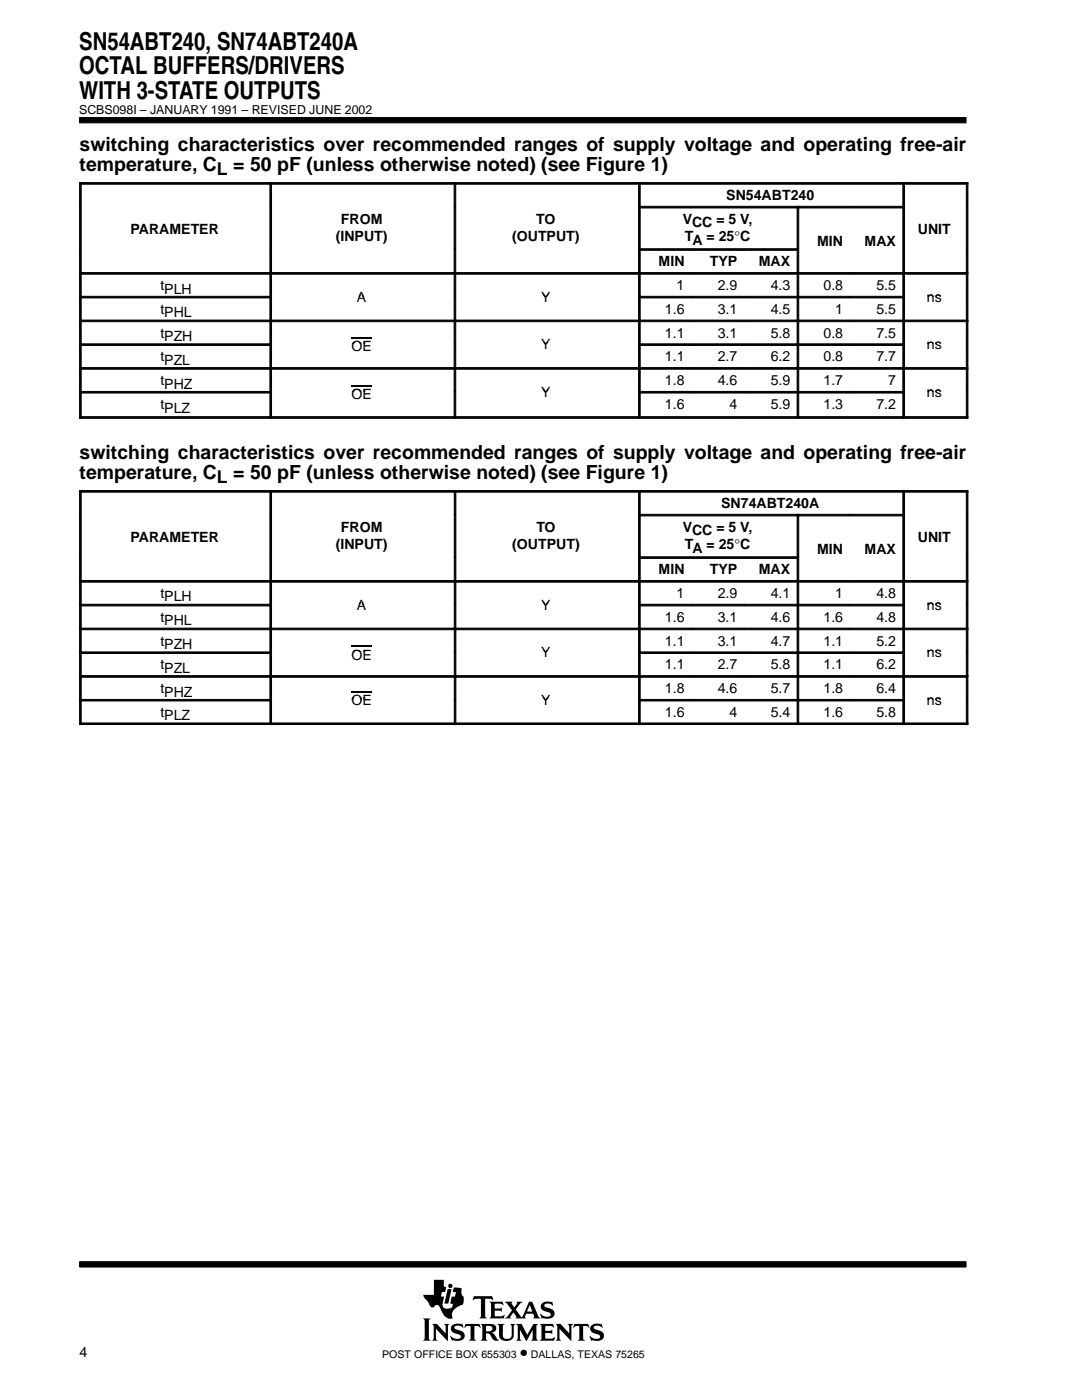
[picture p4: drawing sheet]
<svg xmlns="http://www.w3.org/2000/svg" width="216mm" height="279mm" viewBox="0 0 216 279" stroke-linecap="round" stroke-linejoin="round" font-family="sans-serif">
<g fill="#000" stroke="#000" stroke-width=".2">
<path d="M15.9 23.5h176.9v1h-176.9z" fill-rule="evenodd"/>
<path d="M15.9 251.8h176.9v1.1h-176.9z" fill-rule="evenodd"/>
</g>
<g fill="#000">
<path d="M89.3 257.3h.8l-.6 2.9h-.8z"/>
<path d="M84.4 263.1h1.5l-.3 .4v3.7l.3 .4h-1.5l.3-.6v-3.4z" fill-rule="evenodd"/>
<path d="M86.2 264.2h1l1.7 1.9v-1.5l-.3-.4h1.1l-.3 .4v3l-2.4-2.4v2l.3 .4h-1.1l.3-.6v-2.3z" fill-rule="evenodd"/>
<path d="M86.6 255.4h2v1.3l.4 .2-.2 1h-.6l-.2 .9h.6l-.2 1.1a1.11 1.11 0 0 0 .3 1.2l.6 .1 .9-.3 .2-.7-.5-.1 .2-1.3h.7l.2-.9h-.7l.3-1 1.5 .2v1l.1 .4 .3 .3v.9a.54 .54 0 0 1-.4 .7l-.4 .2a2.35 2.35 0 0 0-1.5 1.6v.4a.29 .29 0 0 1 .1 .3 .29 .29 0 0 1-.2 .3h-.1a2.21 2.21 0 0 1-2-1.9l-.1-.1a.68 .68 0 0 0-.5-.7 .68 .68 0 0 0-.8 .4 .88 .88 0 0 1-1.1-.9l-.8-.9-.2-.7h2.1z" fill-rule="evenodd"/>
<path d="M90.2 264.5a2.17 2.17 0 0 1 1.9-.2l.1-.1 .3 .8-.8-.4h-.7a.36 .36 0 0 0-.3 .4 .36 .36 0 0 0 .4 .3l.3 .1a1.19 1.19 0 0 1 1.3 1.5l-.1 .1a1.23 1.23 0 0 1-1.1 .6l-1.1-.1-.2 .1-.4-1h.1a1.37 1.37 0 0 0 2.1 .3 .6 .6 0 0 0-.8-.7 1.08 1.08 0 0 1-1-.5 1.08 1.08 0 0 1 0-1.1z" fill-rule="evenodd"/>
<path d="M92.9 264.2h2.8l.2 .8-.5-.4h-.6l-.1 .2v2.4l.3 .4h-1.4l.2-.3 .1-.3v-2.3l-.7-.1-.6 .4z" fill-rule="evenodd"/>
<path d="M94.6 258.7h3.6l.2 .8-.7-.3-.9 .1v3.4l.3 .4h-1.4l.3-.4v-3.4l-1-.1-.7 .3z" fill-rule="evenodd"/>
<path d="M95.9 264.2h2.1a.85 .85 0 0 1 1 .8 .85 .85 0 0 1-.9 .9l.4 .3 .7 1 .4 .2-.2 .1a1.11 1.11 0 0 1-1.4-.9l-.3-.4-.7-.1v1l.3 .5h-1.4l.3-.6v-2.3z" fill-rule="evenodd"/>
<path d="M97.7 259.8h2.6l.2 .7-.7-.3-1.1 .1v.8h1.1l.3-.2v.9l-.3-.2h-1.1v1l.1 .1h1.3l.5-.3h.1l-.2 .7h-2.8l.3-.5v-2.3z" fill-rule="evenodd"/>
<path d="M99.3 264.2h1.3l-.3 .4 .1 2.2 .2 .3 .8 .1a.73 .73 0 0 0 .7-.8v-1.8l-.3-.4h1l-.3 .4v1.9a1.56 1.56 0 0 1-1.3 1.2 1.56 1.56 0 0 1-1.5-.7l-.1-2.4z" fill-rule="evenodd"/>
<path d="M103 264.2h1.1l1.1 2.2 1.2-2.2h.9l-.3 .4v2.6l.4 .4h-1.4l.3-.4v-1.8l-1.3 2.2-1.3-2.2v1.7l.4 .5h-1.1l.3-.6v-2.3z" fill-rule="evenodd"/>
<path d="M100.7 259.8h1.6l-.2 .4 .5 .7 .6-.8-.1-.3h1.2l-.5 .3-.9 1.2 1 1.5a.22 .22 0 0 0 .3 .1 .22 .22 0 0 0 .1-.3l1.3-2.8h.6l1.2 2.9 .4 .4-1.4-.1a.24 .24 0 0 0 .2-.1 .24 .24 0 0 0 0-.3l-.2-.4h-1.4l-.3 .6 .3 .3h-2.2l.2-.3-.5-.9-.7 .9 .2 .3h-1.3l.5-.4 1-1.2z" fill-rule="evenodd"/>
<path d="M108.1 260.2l.1-.1a1.88 1.88 0 0 1 1.4-.3l.4 .1 .2-.2 .2 .8-1.1-.4a.44 .44 0 0 0-.7 .4 .44 .44 0 0 0 .6 .5 1.34 1.34 0 0 1 1.4 1.3 1.13 1.13 0 0 1-1.1 .9h-.8a.37 .37 0 0 0-.6 0l-.3-1h.1l.6 .5 .8 .1a.47 .47 0 0 0 .6-.5 .47 .47 0 0 0-.5-.4l-.2-.1a1.11 1.11 0 0 1-1.2-1.5z" fill-rule="evenodd"/>
<path d="M107.7 264.2h2.6l.2 .8-.6-.4-1.1 .1v.9h1l.4-.3v1l-.3-.3h-1.1v1.1h1.4l.5-.3-.2 .8h-2.8l.3-.6v-2.3z" fill-rule="evenodd"/>
<path d="M110.9 264.2h1l1.7 1.9v-1.5l-.3-.4h1l-.3 .4v3l-2.4-2.4v2l.3 .4h-1l.3-.4v-2.6z" fill-rule="evenodd"/>
<path d="M114.6 264.2h2.8l.2 .8-.5-.4h-.6l-.1 .2v2.4l.3 .4h-1.4l.3-.4v-2.4l-.1-.2h-.6l-.6 .4z" fill-rule="evenodd"/>
<path d="M118 264.5a2.12 2.12 0 0 1 1.9-.2l.1-.1 .3 .8-.8-.4h-.7a.35 .35 0 0 0-.3 .3 .35 .35 0 0 0 .2 .4l.5 .1a1.16 1.16 0 0 1 1.2 1.6 1.23 1.23 0 0 1-1.1 .6l-1.1-.1-.2 .1-.4-1 .9 .5 .7 .1a.47 .47 0 0 0 .6-.4 .47 .47 0 0 0-.6-.5 1.28 1.28 0 0 1-1.4-1.4z" fill-rule="evenodd"/>
<circle cx="89.9" cy="256.6" r=".43"/>
</g>
<g fill="#fff">
<path d="M105.7 260.4l.5 1.4h-1z"/>
<path d="M97 264.7l.6-.1a.56 .56 0 0 1 .7 .5 .56 .56 0 0 1-.7 .6h-.6z" fill-rule="evenodd"/>
</g>
<g fill="#000" stroke="#000" stroke-width=".2">
<path d="M15.9 36.4h.3v4.8h-.3z" fill-rule="evenodd"/>
<path d="M15.9 36.4h37.9v.4h-37.9z" fill-rule="evenodd"/>
<path d="M53.9 36.4h.3v4.8h-.3z" fill-rule="evenodd"/>
<path d="M53.9 36.4h36.7v.4h-36.7z" fill-rule="evenodd"/>
<path d="M90.6 36.4h.3v4.8h-.3z" fill-rule="evenodd"/>
<path d="M90.6 36.4h36.8v.4h-36.8z" fill-rule="evenodd"/>
<path d="M127.4 36.4h.3v4.8h-.3z" fill-rule="evenodd"/>
<path d="M127.4 36.4h52.7v.4h-52.7z" fill-rule="evenodd"/>
<path d="M180.2 36.4h.3v4.8h-.3z" fill-rule="evenodd"/>
<path d="M180.2 36.4h12.9v.4h-12.9z" fill-rule="evenodd"/>
<path d="M192.8 36.4h.3v4.8h-.3z" fill-rule="evenodd"/>
<path d="M15.9 41.2h.3v8.4h-.3z" fill-rule="evenodd"/>
<path d="M15.9 49.6h.3v4.8h-.3z" fill-rule="evenodd"/>
<path d="M15.9 54.4h.3v4.7h-.3z" fill-rule="evenodd"/>
<path d="M15.9 54.4h37.9v.3h-37.9z" fill-rule="evenodd"/>
<path d="M15.9 59.1h.3v4.8h-.3z" fill-rule="evenodd"/>
<path d="M15.9 59.1h37.9v.4h-37.9z" fill-rule="evenodd"/>
<path d="M53.9 41.2h.3v8.4h-.3z" fill-rule="evenodd"/>
<path d="M53.9 49.6h.3v4.8h-.3z" fill-rule="evenodd"/>
<path d="M53.9 54.4h.3v4.7h-.3z" fill-rule="evenodd"/>
<path d="M53.9 54.4h36.7v.3h-36.7z" fill-rule="evenodd"/>
<path d="M53.9 59.1h.3v4.8h-.3z" fill-rule="evenodd"/>
<path d="M90.6 41.2h.3v8.4h-.3z" fill-rule="evenodd"/>
<path d="M90.6 49.6h.3v4.8h-.3z" fill-rule="evenodd"/>
<path d="M90.6 54.4h.3v4.7h-.3z" fill-rule="evenodd"/>
<path d="M90.6 54.4h36.8v.3h-36.8z" fill-rule="evenodd"/>
<path d="M90.6 59.1h.3v4.8h-.3z" fill-rule="evenodd"/>
<path d="M127.4 41.2h.3v8.4h-.3z" fill-rule="evenodd"/>
<path d="M127.4 41.2h31.6v.3h-31.6z" fill-rule="evenodd"/>
<path d="M127.4 49.6h.3v4.8h-.3z" fill-rule="evenodd"/>
<path d="M127.4 49.6h10.5v.4h-10.5z" fill-rule="evenodd"/>
<path d="M127.4 54.4h.3v4.7h-.3z" fill-rule="evenodd"/>
<path d="M127.4 54.4h10.5v.3h-10.5z" fill-rule="evenodd"/>
<path d="M127.4 59.1h.3v4.8h-.3z" fill-rule="evenodd"/>
<path d="M127.4 59.1h10.5v.4h-10.5z" fill-rule="evenodd"/>
<path d="M138 49.6h10.5v.4h-10.5z" fill-rule="evenodd"/>
<path d="M138 54.4h10.5v.3h-10.5z" fill-rule="evenodd"/>
<path d="M138 59.1h10.5v.4h-10.5z" fill-rule="evenodd"/>
<path d="M148.5 49.6h10.5v.4h-10.5z" fill-rule="evenodd"/>
<path d="M148.5 54.4h10.5v.3h-10.5z" fill-rule="evenodd"/>
<path d="M148.5 59.1h10.5v.4h-10.5z" fill-rule="evenodd"/>
<path d="M159.1 41.2h.3v8.4h-.3z" fill-rule="evenodd"/>
<path d="M159.1 41.2h10.5v.3h-10.5z" fill-rule="evenodd"/>
<path d="M159.1 49.6h.3v4.8h-.3z" fill-rule="evenodd"/>
<path d="M159.1 54.4h.3v4.7h-.3z" fill-rule="evenodd"/>
<path d="M159.1 54.4h10.5v.3h-10.5z" fill-rule="evenodd"/>
<path d="M159.1 59.1h.3v4.8h-.3z" fill-rule="evenodd"/>
<path d="M159.1 59.1h10.5v.4h-10.5z" fill-rule="evenodd"/>
<path d="M169.6 41.2h10.5v.3h-10.5z" fill-rule="evenodd"/>
<path d="M169.6 54.4h10.5v.3h-10.5z" fill-rule="evenodd"/>
<path d="M169.6 59.1h10.5v.4h-10.5z" fill-rule="evenodd"/>
<path d="M180.2 41.2h.3v8.4h-.3z" fill-rule="evenodd"/>
<path d="M180.2 49.6h.3v4.8h-.3z" fill-rule="evenodd"/>
<path d="M180.2 54.4h.3v4.7h-.3z" fill-rule="evenodd"/>
<path d="M180.2 54.4h12.9v.3h-12.9z" fill-rule="evenodd"/>
<path d="M180.2 59.1h.3v4.8h-.3z" fill-rule="evenodd"/>
<path d="M192.8 41.2h.3v8.4h-.3z" fill-rule="evenodd"/>
<path d="M192.8 49.6h.3v4.8h-.3z" fill-rule="evenodd"/>
<path d="M192.8 54.4h.3v4.7h-.3z" fill-rule="evenodd"/>
<path d="M192.8 59.1h.3v4.8h-.3z" fill-rule="evenodd"/>
<path d="M15.9 63.9h.3v4.7h-.3z" fill-rule="evenodd"/>
<path d="M15.9 63.9h37.9v.3h-37.9z" fill-rule="evenodd"/>
<path d="M15.9 68.6h.3v4.7h-.3z" fill-rule="evenodd"/>
<path d="M15.9 68.6h37.9v.3h-37.9z" fill-rule="evenodd"/>
<path d="M15.9 73.4h.3v4.7h-.3z" fill-rule="evenodd"/>
<path d="M15.9 73.4h37.9v.3h-37.9z" fill-rule="evenodd"/>
<path d="M15.9 78.1h.3v5.4h-.3z" fill-rule="evenodd"/>
<path d="M15.9 78.1h37.9v.3h-37.9z" fill-rule="evenodd"/>
<path d="M53.9 63.9h.3v4.7h-.3z" fill-rule="evenodd"/>
<path d="M53.9 63.9h36.7v.3h-36.7z" fill-rule="evenodd"/>
<path d="M53.9 68.6h.3v4.7h-.3z" fill-rule="evenodd"/>
<path d="M53.9 73.4h.3v4.7h-.3z" fill-rule="evenodd"/>
<path d="M53.9 73.4h36.7v.3h-36.7z" fill-rule="evenodd"/>
<path d="M53.9 78.1h.3v5.4h-.3z" fill-rule="evenodd"/>
<path d="M90.6 63.9h.3v4.7h-.3z" fill-rule="evenodd"/>
<path d="M90.6 63.9h36.8v.3h-36.8z" fill-rule="evenodd"/>
<path d="M90.6 68.6h.3v4.7h-.3z" fill-rule="evenodd"/>
<path d="M90.6 73.4h.3v4.7h-.3z" fill-rule="evenodd"/>
<path d="M90.6 73.4h36.8v.3h-36.8z" fill-rule="evenodd"/>
<path d="M90.6 78.1h.3v5.4h-.3z" fill-rule="evenodd"/>
<path d="M127.4 63.9h.3v4.7h-.3z" fill-rule="evenodd"/>
<path d="M127.4 63.9h10.5v.3h-10.5z" fill-rule="evenodd"/>
<path d="M127.4 68.6h.3v4.7h-.3z" fill-rule="evenodd"/>
<path d="M127.4 68.6h10.5v.3h-10.5z" fill-rule="evenodd"/>
<path d="M127.4 73.4h.3v4.7h-.3z" fill-rule="evenodd"/>
<path d="M127.4 73.4h10.5v.3h-10.5z" fill-rule="evenodd"/>
<path d="M127.4 78.1h.3v5.4h-.3z" fill-rule="evenodd"/>
<path d="M127.4 78.1h10.5v.3h-10.5z" fill-rule="evenodd"/>
<path d="M138 63.9h10.5v.3h-10.5z" fill-rule="evenodd"/>
<path d="M138 68.6h10.5v.3h-10.5z" fill-rule="evenodd"/>
<path d="M138 73.4h10.5v.3h-10.5z" fill-rule="evenodd"/>
<path d="M138 78.1h10.5v.3h-10.5z" fill-rule="evenodd"/>
<path d="M148.5 63.9h10.5v.3h-10.5z" fill-rule="evenodd"/>
<path d="M148.5 68.6h10.5v.3h-10.5z" fill-rule="evenodd"/>
<path d="M148.5 73.4h10.5v.3h-10.5z" fill-rule="evenodd"/>
<path d="M148.5 78.1h10.5v.3h-10.5z" fill-rule="evenodd"/>
<path d="M159.1 63.9h.3v4.7h-.3z" fill-rule="evenodd"/>
<path d="M159.1 63.9h10.5v.3h-10.5z" fill-rule="evenodd"/>
<path d="M159.1 68.6h.3v4.7h-.3z" fill-rule="evenodd"/>
<path d="M159.1 68.6h10.5v.3h-10.5z" fill-rule="evenodd"/>
<path d="M159.1 73.4h.3v4.7h-.3z" fill-rule="evenodd"/>
<path d="M159.1 73.4h10.5v.3h-10.5z" fill-rule="evenodd"/>
<path d="M159.1 78.1h.3v5.4h-.3z" fill-rule="evenodd"/>
<path d="M159.1 78.1h10.5v.3h-10.5z" fill-rule="evenodd"/>
<path d="M169.6 63.9h10.5v.3h-10.5z" fill-rule="evenodd"/>
<path d="M169.6 68.6h10.5v.3h-10.5z" fill-rule="evenodd"/>
<path d="M169.6 73.4h10.5v.3h-10.5z" fill-rule="evenodd"/>
<path d="M169.6 78.1h10.5v.3h-10.5z" fill-rule="evenodd"/>
<path d="M180.2 63.9h.3v4.7h-.3z" fill-rule="evenodd"/>
<path d="M180.2 63.9h12.9v.3h-12.9z" fill-rule="evenodd"/>
<path d="M180.2 68.6h.3v4.7h-.3z" fill-rule="evenodd"/>
<path d="M180.2 73.4h.3v4.7h-.3z" fill-rule="evenodd"/>
<path d="M180.2 73.4h12.9v.3h-12.9z" fill-rule="evenodd"/>
<path d="M180.2 78.1h.3v5.4h-.3z" fill-rule="evenodd"/>
<path d="M192.8 63.9h.3v4.7h-.3z" fill-rule="evenodd"/>
<path d="M192.8 68.6h.3v4.7h-.3z" fill-rule="evenodd"/>
<path d="M192.8 73.4h.3v4.7h-.3z" fill-rule="evenodd"/>
<path d="M192.8 78.1h.3v5.4h-.3z" fill-rule="evenodd"/>
<path d="M15.9 83.2h37.9v.3h-37.9z" fill-rule="evenodd"/>
<path d="M15.9 97.9h.3v4.7h-.3z" fill-rule="evenodd"/>
<path d="M15.9 97.9h37.9v.3h-37.9z" fill-rule="evenodd"/>
<path d="M53.9 83.2h36.7v.3h-36.7z" fill-rule="evenodd"/>
<path d="M53.9 97.9h.3v4.7h-.3z" fill-rule="evenodd"/>
<path d="M53.9 97.9h36.7v.3h-36.7z" fill-rule="evenodd"/>
<path d="M90.6 83.2h36.8v.3h-36.8z" fill-rule="evenodd"/>
<path d="M90.6 97.9h.4v4.7h-.4z" fill-rule="evenodd"/>
<path d="M90.6 97.9h36.8v.3h-36.8z" fill-rule="evenodd"/>
<path d="M127.4 83.2h10.5v.3h-10.5z" fill-rule="evenodd"/>
<path d="M127.4 97.9h.3v4.7h-.3z" fill-rule="evenodd"/>
<path d="M127.4 97.9h52.7v.3h-52.7z" fill-rule="evenodd"/>
<path d="M138 83.2h10.5v.3h-10.5z" fill-rule="evenodd"/>
<path d="M148.5 83.2h10.5v.3h-10.5z" fill-rule="evenodd"/>
<path d="M159.1 83.2h10.5v.3h-10.5z" fill-rule="evenodd"/>
<path d="M169.6 83.2h10.5v.3h-10.5z" fill-rule="evenodd"/>
<path d="M180.2 83.2h12.9v.3h-12.9z" fill-rule="evenodd"/>
<path d="M180.2 97.9h.3v4.7h-.3z" fill-rule="evenodd"/>
<path d="M180.2 97.9h12.9v.3h-12.9z" fill-rule="evenodd"/>
<path d="M192.8 97.9h.3v4.7h-.3z" fill-rule="evenodd"/>
<path d="M15.9 102.6h.3v8.5h-.3z" fill-rule="evenodd"/>
<path d="M15.9 111.1h.3v4.7h-.3z" fill-rule="evenodd"/>
<path d="M15.9 115.9h.3v4.7h-.3z" fill-rule="evenodd"/>
<path d="M15.9 115.9h37.9v.3h-37.9z" fill-rule="evenodd"/>
<path d="M53.9 102.6h.3v8.5h-.3z" fill-rule="evenodd"/>
<path d="M53.9 111.1h.3v4.7h-.3z" fill-rule="evenodd"/>
<path d="M53.9 115.9h.3v4.7h-.3z" fill-rule="evenodd"/>
<path d="M53.9 115.9h36.7v.3h-36.7z" fill-rule="evenodd"/>
<path d="M90.6 102.6h.4v8.5h-.4z" fill-rule="evenodd"/>
<path d="M90.6 111.1h.4v4.7h-.4z" fill-rule="evenodd"/>
<path d="M90.6 115.9h.4v4.7h-.4z" fill-rule="evenodd"/>
<path d="M90.6 115.9h36.8v.3h-36.8z" fill-rule="evenodd"/>
<path d="M127.4 102.6h.3v8.5h-.3z" fill-rule="evenodd"/>
<path d="M127.4 102.6h31.6v.4h-31.6z" fill-rule="evenodd"/>
<path d="M127.4 111.1h.3v4.7h-.3z" fill-rule="evenodd"/>
<path d="M127.4 111.1h10.5v.3h-10.5z" fill-rule="evenodd"/>
<path d="M127.4 115.9h.3v4.7h-.3z" fill-rule="evenodd"/>
<path d="M127.4 115.9h10.5v.3h-10.5z" fill-rule="evenodd"/>
<path d="M138 111.1h10.5v.3h-10.5z" fill-rule="evenodd"/>
<path d="M138 115.9h10.5v.3h-10.5z" fill-rule="evenodd"/>
<path d="M148.5 111.1h10.5v.3h-10.5z" fill-rule="evenodd"/>
<path d="M148.5 115.9h10.5v.3h-10.5z" fill-rule="evenodd"/>
<path d="M159.1 102.6h.3v8.5h-.3z" fill-rule="evenodd"/>
<path d="M159.1 102.6h10.5v.4h-10.5z" fill-rule="evenodd"/>
<path d="M159.1 111.1h.3v4.7h-.3z" fill-rule="evenodd"/>
<path d="M159.1 115.9h.3v4.7h-.3z" fill-rule="evenodd"/>
<path d="M159.1 115.9h10.5v.3h-10.5z" fill-rule="evenodd"/>
<path d="M169.6 102.6h10.5v.4h-10.5z" fill-rule="evenodd"/>
<path d="M169.6 115.9h10.5v.3h-10.5z" fill-rule="evenodd"/>
<path d="M180.2 102.6h.3v8.5h-.3z" fill-rule="evenodd"/>
<path d="M180.2 111.1h.3v4.7h-.3z" fill-rule="evenodd"/>
<path d="M180.2 115.9h.3v4.7h-.3z" fill-rule="evenodd"/>
<path d="M180.2 115.9h12.9v.3h-12.9z" fill-rule="evenodd"/>
<path d="M192.8 102.6h.3v8.5h-.3z" fill-rule="evenodd"/>
<path d="M192.8 111.1h.3v4.7h-.3z" fill-rule="evenodd"/>
<path d="M192.8 115.9h.3v4.7h-.3z" fill-rule="evenodd"/>
<path d="M15.9 120.6h.3v4.7h-.3z" fill-rule="evenodd"/>
<path d="M15.9 120.6h37.9v.3h-37.9z" fill-rule="evenodd"/>
<path d="M15.9 125.4h.3v4.7h-.3z" fill-rule="evenodd"/>
<path d="M15.9 125.4h37.9v.3h-37.9z" fill-rule="evenodd"/>
<path d="M15.9 130.1h.3v4.7h-.3z" fill-rule="evenodd"/>
<path d="M15.9 130.1h37.9v.3h-37.9z" fill-rule="evenodd"/>
<path d="M15.9 134.8h.3v4.8h-.3z" fill-rule="evenodd"/>
<path d="M15.9 134.8h37.9v.4h-37.9z" fill-rule="evenodd"/>
<path d="M15.9 139.6h.3v5h-.3z" fill-rule="evenodd"/>
<path d="M15.9 139.6h37.9v.3h-37.9z" fill-rule="evenodd"/>
<path d="M53.9 120.6h.3v4.7h-.3z" fill-rule="evenodd"/>
<path d="M53.9 125.4h.3v4.7h-.3z" fill-rule="evenodd"/>
<path d="M53.9 125.4h36.7v.3h-36.7z" fill-rule="evenodd"/>
<path d="M53.9 130.1h.3v4.7h-.3z" fill-rule="evenodd"/>
<path d="M53.9 134.8h.3v4.8h-.3z" fill-rule="evenodd"/>
<path d="M53.9 134.8h36.7v.4h-36.7z" fill-rule="evenodd"/>
<path d="M53.9 139.6h.3v5h-.3z" fill-rule="evenodd"/>
<path d="M90.6 120.6h.4v4.7h-.4z" fill-rule="evenodd"/>
<path d="M90.6 125.4h.4v4.7h-.4z" fill-rule="evenodd"/>
<path d="M90.6 125.4h36.8v.3h-36.8z" fill-rule="evenodd"/>
<path d="M90.6 130.1h.4v4.7h-.4z" fill-rule="evenodd"/>
<path d="M90.6 134.8h.4v4.8h-.4z" fill-rule="evenodd"/>
<path d="M90.6 134.8h36.8v.4h-36.8z" fill-rule="evenodd"/>
<path d="M90.6 139.6h.4v5h-.4z" fill-rule="evenodd"/>
<path d="M127.4 120.6h.3v4.7h-.3z" fill-rule="evenodd"/>
<path d="M127.4 120.6h10.5v.3h-10.5z" fill-rule="evenodd"/>
<path d="M127.4 125.4h.3v4.7h-.3z" fill-rule="evenodd"/>
<path d="M127.4 125.4h10.5v.3h-10.5z" fill-rule="evenodd"/>
<path d="M127.4 130.1h.3v4.7h-.3z" fill-rule="evenodd"/>
<path d="M127.4 130.1h10.5v.3h-10.5z" fill-rule="evenodd"/>
<path d="M127.4 134.8h.3v4.8h-.3z" fill-rule="evenodd"/>
<path d="M127.4 134.8h10.5v.4h-10.5z" fill-rule="evenodd"/>
<path d="M127.4 139.6h.3v5h-.3z" fill-rule="evenodd"/>
<path d="M127.4 139.6h10.5v.3h-10.5z" fill-rule="evenodd"/>
<path d="M138 120.6h10.5v.3h-10.5z" fill-rule="evenodd"/>
<path d="M138 125.4h10.5v.3h-10.5z" fill-rule="evenodd"/>
<path d="M138 130.1h10.5v.3h-10.5z" fill-rule="evenodd"/>
<path d="M138 134.8h10.5v.4h-10.5z" fill-rule="evenodd"/>
<path d="M138 139.6h10.5v.3h-10.5z" fill-rule="evenodd"/>
<path d="M148.5 120.6h10.5v.3h-10.5z" fill-rule="evenodd"/>
<path d="M148.5 125.4h10.5v.3h-10.5z" fill-rule="evenodd"/>
<path d="M148.5 130.1h10.5v.3h-10.5z" fill-rule="evenodd"/>
<path d="M148.5 134.8h10.5v.4h-10.5z" fill-rule="evenodd"/>
<path d="M148.5 139.6h10.5v.3h-10.5z" fill-rule="evenodd"/>
<path d="M159.1 120.6h.3v4.7h-.3z" fill-rule="evenodd"/>
<path d="M159.1 120.6h10.5v.3h-10.5z" fill-rule="evenodd"/>
<path d="M159.1 125.4h.3v4.7h-.3z" fill-rule="evenodd"/>
<path d="M159.1 125.4h10.5v.3h-10.5z" fill-rule="evenodd"/>
<path d="M159.1 130.1h.3v4.7h-.3z" fill-rule="evenodd"/>
<path d="M159.1 130.1h10.5v.3h-10.5z" fill-rule="evenodd"/>
<path d="M159.1 134.8h.3v4.8h-.3z" fill-rule="evenodd"/>
<path d="M159.1 134.8h10.5v.4h-10.5z" fill-rule="evenodd"/>
<path d="M159.1 139.6h.3v5h-.3z" fill-rule="evenodd"/>
<path d="M159.1 139.6h10.5v.3h-10.5z" fill-rule="evenodd"/>
<path d="M169.6 120.6h10.5v.3h-10.5z" fill-rule="evenodd"/>
<path d="M169.6 125.4h10.5v.3h-10.5z" fill-rule="evenodd"/>
<path d="M169.6 130.1h10.5v.3h-10.5z" fill-rule="evenodd"/>
<path d="M169.6 134.8h10.5v.4h-10.5z" fill-rule="evenodd"/>
<path d="M169.6 139.6h10.5v.3h-10.5z" fill-rule="evenodd"/>
<path d="M180.2 120.6h.3v4.7h-.3z" fill-rule="evenodd"/>
<path d="M180.2 125.4h.3v4.7h-.3z" fill-rule="evenodd"/>
<path d="M180.2 125.4h12.9v.3h-12.9z" fill-rule="evenodd"/>
<path d="M180.2 130.1h.3v4.7h-.3z" fill-rule="evenodd"/>
<path d="M180.2 134.8h.3v4.8h-.3z" fill-rule="evenodd"/>
<path d="M180.2 134.8h12.9v.4h-12.9z" fill-rule="evenodd"/>
<path d="M180.2 139.6h.3v5h-.3z" fill-rule="evenodd"/>
<path d="M192.8 120.6h.3v4.7h-.3z" fill-rule="evenodd"/>
<path d="M192.8 125.4h.3v4.7h-.3z" fill-rule="evenodd"/>
<path d="M192.8 130.1h.3v4.7h-.3z" fill-rule="evenodd"/>
<path d="M192.8 134.8h.3v4.8h-.3z" fill-rule="evenodd"/>
<path d="M192.8 139.6h.3v5h-.3z" fill-rule="evenodd"/>
<path d="M15.9 144.3h37.9v.3h-37.9z" fill-rule="evenodd"/>
<path d="M53.9 144.3h36.7v.3h-36.7z" fill-rule="evenodd"/>
<path d="M90.6 144.3h36.8v.3h-36.8z" fill-rule="evenodd"/>
<path d="M127.4 144.3h10.5v.3h-10.5z" fill-rule="evenodd"/>
<path d="M138 144.3h10.5v.3h-10.5z" fill-rule="evenodd"/>
<path d="M148.5 144.3h10.5v.3h-10.5z" fill-rule="evenodd"/>
<path d="M159.1 144.3h10.5v.3h-10.5z" fill-rule="evenodd"/>
<path d="M169.6 144.3h10.5v.3h-10.5z" fill-rule="evenodd"/>
<path d="M180.2 144.3h12.9v.3h-12.9z" fill-rule="evenodd"/>
</g>
<path d="M70.1 67.5h4.1M70.1 77h4.1M70.1 129h4.1M70.1 138.1h4.1" fill="none" stroke="#000" stroke-width=".25"/>
<g font-size="4.9">
<text x="15.8" y="9.9">SN54ABT240, SN74ABT240A</text>
<text x="15.8" y="14.8">OCTAL BUFFERS/DRIVERS</text>
<text x="15.8" y="19.8">WITH 3-STATE OUTPUTS</text>
</g>
<g font-size="3.9">
<text x="15.9" y="30.2">switching characteristics over recommended ranges of supply voltage and operating free-air</text>
<text x="15.9" y="34.1">temperature, C</text>
<text x="15.9" y="91.7">switching characteristics over recommended ranges of supply voltage and operating free-air</text>
<text x="15.9" y="95.5">temperature, C</text>
</g>
<g font-size="3.5">
<text x="43.3" y="35">L = 50 pF (unless otherwise noted) (see Figure 1)</text>
<text x="43.3" y="96.5">L = 50 pF (unless otherwise noted) (see Figure 1)</text>
<text x="103.7" y="271">•</text>
</g>
<g font-size="2.8">
<text x="144.9" y="39.9">SN54ABT240</text>
<text x="26" y="46.7">PARAMETER</text>
<text x="68" y="44.6">FROM</text>
<text x="107" y="44.6">TO</text>
<text x="136.2" y="44.7">VCC = 5 V,</text>
<text x="183.1" y="46.7">UNIT</text>
<text x="67" y="48.2">(INPUT)</text>
<text x="102.2" y="48.2">(OUTPUT)</text>
<text x="131.4" y="53.1">MIN</text>
<text x="136.7" y="48.2">TA = 25°C</text>
<text x="141.6" y="53.1">TYP</text>
<text x="151.4" y="53.1">MAX</text>
<text x="163.1" y="49.1">MIN</text>
<text x="172.5" y="49.1">MAX</text>
<text x="32" y="57.9">tPLH</text>
<text x="135" y="57.9">1</text>
<text x="143.2" y="57.9">2.9</text>
<text x="153.8" y="57.9">4.3</text>
<text x="164.3" y="57.9">0.8</text>
<text x="174.9" y="57.9">5.5</text>
<text x="32" y="62.6">tPHL</text>
<text x="71.2" y="60.2">A</text>
<text x="108" y="60.2">Y</text>
<text x="132.7" y="62.6">1.6</text>
<text x="143.2" y="62.6">3.1</text>
<text x="153.8" y="62.6">4.5</text>
<text x="166.7" y="62.6">1</text>
<text x="174.9" y="62.6">5.5</text>
<text x="184.9" y="60.2">ns</text>
<text x="32" y="67.4">tPZH</text>
<text x="70.1" y="70.1">OE</text>
<text x="108" y="69.7">Y</text>
<text x="132.7" y="67.4">1.1</text>
<text x="143.2" y="67.4">3.1</text>
<text x="153.8" y="67.4">5.8</text>
<text x="164.3" y="67.4">0.8</text>
<text x="174.9" y="67.4">7.5</text>
<text x="184.9" y="69.7">ns</text>
<text x="32" y="72.1">tPZL</text>
<text x="32" y="76.8">tPHZ</text>
<text x="132.7" y="72.1">1.1</text>
<text x="132.7" y="76.8">1.8</text>
<text x="143.2" y="72.1">2.7</text>
<text x="143.2" y="76.8">4.6</text>
<text x="153.8" y="72.1">6.2</text>
<text x="153.8" y="76.8">5.9</text>
<text x="164.3" y="72.1">0.8</text>
<text x="164.3" y="76.8">1.7</text>
<text x="174.9" y="72.1">7.7</text>
<text x="177.2" y="76.8">7</text>
<text x="32" y="81.7">tPLZ</text>
<text x="70.1" y="79.6">OE</text>
<text x="108" y="79.2">Y</text>
<text x="132.7" y="81.7">1.6</text>
<text x="145.6" y="81.7">4</text>
<text x="153.8" y="81.7">5.9</text>
<text x="164.3" y="81.7">1.3</text>
<text x="174.9" y="81.7">7.2</text>
<text x="184.9" y="79.2">ns</text>
<text x="143.9" y="101.4">SN74ABT240A</text>
<text x="68" y="106.1">FROM</text>
<text x="107" y="106.1">TO</text>
<text x="136.2" y="106.1">VCC = 5 V,</text>
<text x="26" y="108.1">PARAMETER</text>
<text x="67" y="109.6">(INPUT)</text>
<text x="102.2" y="109.6">(OUTPUT)</text>
<text x="136.7" y="109.6">TA = 25°C</text>
<text x="163.1" y="110.5">MIN</text>
<text x="172.5" y="110.5">MAX</text>
<text x="183.1" y="108.1">UNIT</text>
<text x="32" y="119.3">tPLH</text>
<text x="131.4" y="114.6">MIN</text>
<text x="135" y="119.3">1</text>
<text x="141.6" y="114.6">TYP</text>
<text x="143.2" y="119.3">2.9</text>
<text x="151.4" y="114.6">MAX</text>
<text x="153.8" y="119.3">4.1</text>
<text x="166.7" y="119.3">1</text>
<text x="174.9" y="119.3">4.8</text>
<text x="32" y="124.1">tPHL</text>
<text x="71.2" y="121.7">A</text>
<text x="108" y="121.7">Y</text>
<text x="132.7" y="124.1">1.6</text>
<text x="143.2" y="124.1">3.1</text>
<text x="153.8" y="124.1">4.6</text>
<text x="164.3" y="124.1">1.6</text>
<text x="174.9" y="124.1">4.8</text>
<text x="184.9" y="121.7">ns</text>
<text x="32" y="128.8">tPZH</text>
<text x="70.1" y="131.6">OE</text>
<text x="108" y="131.2">Y</text>
<text x="132.7" y="128.8">1.1</text>
<text x="143.2" y="128.8">3.1</text>
<text x="153.8" y="128.8">4.7</text>
<text x="164.3" y="128.8">1.1</text>
<text x="174.9" y="128.8">5.2</text>
<text x="184.9" y="131.2">ns</text>
<text x="32" y="133.6">tPZL</text>
<text x="132.7" y="133.6">1.1</text>
<text x="143.2" y="133.6">2.7</text>
<text x="153.8" y="133.6">5.8</text>
<text x="164.3" y="133.6">1.1</text>
<text x="174.9" y="133.6">6.2</text>
<text x="32" y="138.3">tPHZ</text>
<text x="32" y="143">tPLZ</text>
<text x="70.1" y="140.8">OE</text>
<text x="108" y="140.7">Y</text>
<text x="132.7" y="138.3">1.8</text>
<text x="132.7" y="143">1.6</text>
<text x="143.2" y="138.3">4.6</text>
<text x="145.6" y="143">4</text>
<text x="153.8" y="138.3">5.7</text>
<text x="153.8" y="143">5.4</text>
<text x="164.3" y="138.3">1.8</text>
<text x="164.3" y="143">1.6</text>
<text x="174.9" y="138.3">6.4</text>
<text x="174.9" y="143">5.8</text>
<text x="184.9" y="140.7">ns</text>
<text x="15.9" y="270.8">4</text>
</g>
<text font-size="2.5" x="15.8" y="22.7">SCBS098I – JANUARY 1991 – REVISED JUNE 2002</text>
<g font-size="2.1">
<text x="76.3" y="271">POST OFFICE BOX 655303</text>
<text x="105.9" y="271">DALLAS, TEXAS 75265</text>
</g>
</svg>
